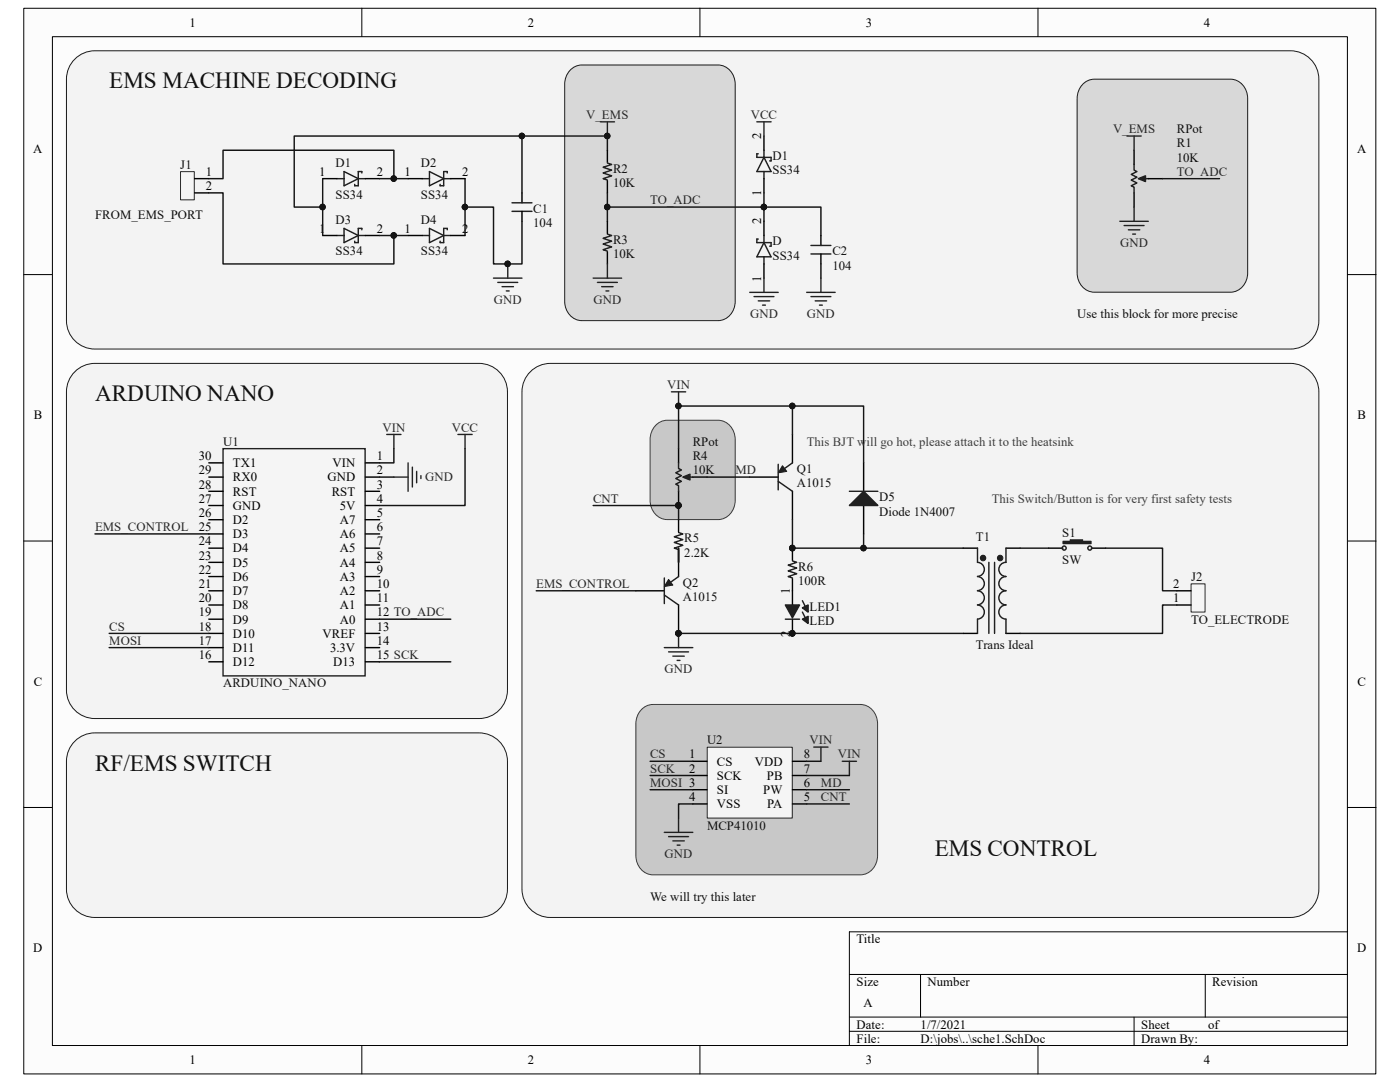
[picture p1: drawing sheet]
<svg xmlns="http://www.w3.org/2000/svg" width="279mm" height="216mm" viewBox="0 0 279 216" stroke-linecap="round" stroke-linejoin="round" font-family="sans-serif">
<path d="M4.8 1.7h269.8v212.6h-269.8z" fill="#fcfcfc"/>
<path d="M4.7 1.7h269.9v212.6h-269.9z" fill="none" stroke="#000" stroke-width=".2"/>
<path d="M10.5 7.4h258.4v201.2h-258.4z" fill="#fcfcfc"/>
<g fill="none" stroke="#000" stroke-width=".2">
<path d="M10.5 7.3h258.4v201.3h-258.4zM72.2 1.6v5.7M139.7 1.6v5.7M207.2 1.6v5.7M4.7 54.8h5.7M268.9 54.8h5.7M4.7 108h5.7M268.9 108h5.7M4.7 161.1h5.7M268.9 161.1h5.7M169.5 194.4h99.4M183.7 194.4v8.5"/>
<path d="M240.5 194.4v8.5M268.9 185.9h-99.4v22.7M72.2 208.6v5.7M139.7 208.6v5.7M169.5 202.9h99.4M169.5 205.8h99.4M207.2 208.6v5.7M226.3 202.9v5.7"/>
</g>
<g fill="#f3f3f3" stroke="#1c1c1c" stroke-width=".2">
<path d="M105.8 74.2a5.7 5.7 0 0 1 4.1-1.7h147.6a5.7 5.7 0 0 1 5.7 5.7v99.2a5.7 5.7 0 0 1-5.7 5.7h-147.6a5.7 5.7 0 0 1-5.7-5.7v-99.2a5.6 5.6 0 0 1 1.6-4z" fill-rule="evenodd"/>
<path d="M14.9 11.8a5.7 5.7 0 0 1 4-1.7h238.6a5.7 5.7 0 0 1 5.7 5.7v48.2a5.7 5.7 0 0 1-5.7 5.6h-238.6a5.7 5.7 0 0 1-5.6-5.6v-48.2a5.6 5.6 0 0 1 1.6-4z" fill-rule="evenodd"/>
<path d="M14.9 74.2a5.7 5.7 0 0 1 4-1.7h76.7a5.7 5.7 0 0 1 5.7 5.7v59.5a5.7 5.7 0 0 1-5.7 5.7h-76.7a5.7 5.7 0 0 1-5.6-5.7v-59.5a5.6 5.6 0 0 1 1.6-4z" fill-rule="evenodd"/>
</g>
<path d="M130.7 85a3.2 3.2 0 0 1 2.5-1.1h10.1a3.7 3.7 0 0 1 3.4 3.8v12.1a3.7 3.7 0 0 1-3.4 3.9h-10.1a3.7 3.7 0 0 1-3.5-3.9v-12.1a4.1 4.1 0 0 1 1-2.7z" fill-rule="evenodd" fill="#c8c8c8" stroke="#3c3c3c" stroke-width=".2"/>
<g fill="#d8d8d8" stroke="#1c1c1c" stroke-width=".2">
<path d="M113.7 14.1a3.2 3.2 0 0 1 2.4-1.1h27.2a3.7 3.7 0 0 1 3.4 3.8v43.3a3.7 3.7 0 0 1-3.4 3.9h-27.2a3.7 3.7 0 0 1-3.4-3.9v-43.3a4.1 4.1 0 0 1 1-2.7z" fill-rule="evenodd"/>
<path d="M216 16.9a3.2 3.2 0 0 1 2.4-1.1h27.2a3.7 3.7 0 0 1 3.4 3.9v34.7a3.7 3.7 0 0 1-3.4 3.9h-27.2a3.7 3.7 0 0 1-3.4-3.9v-34.7a4.1 4.1 0 0 1 1-2.8z" fill-rule="evenodd"/>
</g>
<path d="M36.1 34.3h2.7v5.6h-2.7z" fill="#f5f5f5"/>
<path d="M36 34.2h2.8v5.7h-2.8z" fill="none" stroke="#262626" stroke-width=".2"/>
<g fill="none" stroke="#000" stroke-width=".28">
<path d="M38.8 35.6h2.9M38.8 38.5h2.9M64.4 35.6h2.8M72.9 35.6h2.9M81.4 35.6h2.9M90 35.6h2.8M104.2 38.5v2M121.2 30v2.4M121.2 36.1v2.4M226.3 30v2.8M226.3 38.5v2.8M64.4 47h2.8"/>
<path d="M72.9 47h2.9M81.4 47h2.9M90 47h2.8M104.2 42.2v2M121.2 44.2v2.4M121.2 50.3v2.4"/>
</g>
<g fill="none" stroke="#1c1c1c" stroke-width=".28">
<path d="M67.2 35.6h1.5M68.7 34.2l2.8 1.4-2.8 1.5zM71.5 35.6h1.4M72.2 34.5v-.3h-.7v2.9h-.7v-.3M84.3 35.6h1.4M85.7 34.2l2.8 1.4-2.8 1.5zM88.5 35.6h1.5M89.3 34.5v-.3h-.8v2.9h-.7v-.3M121.2 32.5l.9 .3-1.7 .6 1.7 .5-1.7 .6 1.7 .6-1.7 .5 .8 .3M227.8 35.6h1.4M67.2 47h1.5M68.7 45.6l2.8 1.4-2.8 1.4z"/>
<path d="M71.5 47h1.4M72.2 45.9v-.3h-.7v2.8h-.7v-.3M84.3 47h1.4M85.7 45.6l2.8 1.4-2.8 1.4zM88.5 47h1.5M89.3 45.9v-.3h-.8v2.8h-.7v-.3M102.2 42.2h4M102.2 40.5h4M121.2 46.7l.9 .3-1.7 .6 1.7 .5-1.7 .6 1.7 .6-1.7 .5 .8 .3"/>
</g>
<path d="M98.5 55.5h5.7M99.3 56.4h4M100.2 57.2h2.3M101 58.1h.6M101.3 52.7v2.8M118.4 55.5h5.7M119.2 56.4h4M120.1 57.2h2.3M120.9 58.1h.6M121.2 52.7v2.8" fill="none" stroke="#262626" stroke-width=".28"/>
<circle cx="101.3" cy="52.6" r=".55" fill="#0e0e0e" stroke="#0e0e0e" stroke-width=".2"/>
<path d="M227.2 35.6l1.4-.5v1.1z" fill="#1c1c1c"/>
<path d="M151.3 30.7h-.3v.7h2.9v.7h-.3M152.5 30v1.4M152.5 34.2v1.4M152.5 31.4l1.4 2.8h-2.9zM226.3 32.8v1.1l.6 .3-1.1 .6 1.1 .6-1.1 .5 1.1 .6-1.1 .6 .5 .3v1.1M227.2 35.6l1.4-.5v1.1zM151.3 47.7h-.3v.7h2.9v.7h-.3M152.5 48.4l1.4 2.8h-2.9zM152.5 47v1.4M152.5 51.2v1.5" fill="none" stroke="#1c1c1c" stroke-width=".28"/>
<path d="M152.5 27.1v2.9M152.5 35.6v2.9M229.2 35.6h2.8M152.5 44.2v2.8M152.5 52.7v2.8" fill="none" stroke="#000" stroke-width=".28"/>
<g fill="none" stroke="#262626" stroke-width=".28">
<path d="M119.8 24.3h2.8M121.2 24.3v2.8M151 24.3h2.9M152.5 24.3v2.8M224.9 27.1h2.9M226.3 27.1v2.9M149.6 58.3h5.7M150.5 59.2h4M152.5 55.5v2.8M223.5 44.2h5.7M224.3 45h4M225.2 45.9h2.3"/>
<path d="M226 46.7h.6M226.3 41.3v2.9M151.3 60h2.3M152.2 60.9h.6"/>
</g>
<circle cx="121.2" cy="27.1" r=".55" fill="#0e0e0e" stroke="#0e0e0e" stroke-width=".2"/>
<path d="M44.5 89.5h28.4v45.4h-28.4z" fill-rule="evenodd" fill="#f5f5f5" stroke="#262626" stroke-width=".28"/>
<g fill="none" stroke="#000" stroke-width=".28">
<path d="M163.8 47v2M163.8 50.7v2M41.7 92.4h2.8M41.7 95.2h2.8M41.7 98h2.8M72.9 92.4h2.9M72.9 95.2h2.9M72.9 98h2.9M41.7 100.9h2.8M41.7 103.7h2.8M41.7 106.5h2.8M41.7 109.4h2.8"/>
<path d="M41.7 112.2h2.8M41.7 115h2.8M41.7 117.9h2.8M72.9 100.9h2.9M72.9 103.7h2.9M72.9 106.5h2.9M72.9 109.4h2.9M72.9 112.2h2.9M72.9 115h2.9M72.9 117.9h2.9M126.9 117.9h5.7M135.4 109.4v5.6"/>
<path d="M41.7 120.7h2.8M41.7 123.6h2.8M41.7 126.4h2.8M41.7 129.2h2.8M41.7 132.1h2.8M72.9 120.7h2.9M72.9 123.6h2.9M72.9 126.4h2.9M72.9 129.2h2.9M72.9 132.1h2.9M135.4 120.7v5.7"/>
</g>
<g fill="none" stroke="#262626" stroke-width=".28">
<path d="M161 58.3h5.7M161.8 59.2h4M163.8 55.5v2.8M162.7 60h2.3M163.5 60.9h.6M77.2 86.7h2.8M78.6 86.7v2.8M78.6 95.2h2.8M81.4 92.4v5.6M82.3 93.2v4M83.2 94.1v2.2M84 94.9v.6"/>
<path d="M91.4 86.7h2.8M92.8 86.7v2.8"/>
</g>
<path d="M161.8 50.7h4M161.8 49h4M132.6 115.3v5.1M132.6 118.7l2.8 2M135.4 115l-2 1.5" fill="none" stroke="#1c1c1c" stroke-width=".28"/>
<circle cx="135.4" cy="126.4" r=".55" fill="#0e0e0e" stroke="#0e0e0e" stroke-width=".2"/>
<path d="M133.4 115.6l.9 1.1-1.7 .3z" fill="#1c1c1c"/>
<path d="M133.4 115.6l.9 1.1-1.7 .3z" fill="none" stroke="#1c1c1c" stroke-width=".2"/>
<g fill="#0e0e0e" stroke="#0e0e0e" stroke-width=".2">
<circle cx="135.4" cy="126.4" r=".55"/>
<circle cx="135.4" cy="100.9" r=".55"/>
</g>
<path d="M135.4 89.5v2.9M135.4 98v2.9M135.4 103.7v2.4M135.4 109.8v2.4" fill="none" stroke="#000" stroke-width=".28"/>
<path d="M136.8 95.2h1.5M135.4 106.3l.9 .2-1.7 .6 1.7 .6-1.7 .5 1.7 .6-1.7 .6 .8 .3" fill="none" stroke="#1c1c1c" stroke-width=".28"/>
<path d="M136.3 95.2l1.4-.6v1.2z" fill="#1c1c1c"/>
<path d="M135.4 92.4v1.1l.6 .3-1.1 .5 1.1 .6-1.1 .6 1.1 .5-1.1 .6 .5 .3v1.1M136.3 95.2l1.4-.6v1.2zM155.3 92.6v5.2M155.3 96l2.8 2M158.1 92.4l-1.9 1.4" fill="none" stroke="#1c1c1c" stroke-width=".28"/>
<path d="M138.3 95.2h2.8M149.6 95.2h5.7M158.1 86.7v5.7M158.1 98v5.7" fill="none" stroke="#000" stroke-width=".28"/>
<circle cx="135.4" cy="100.9" r=".55" fill="#0e0e0e" stroke="#0e0e0e" stroke-width=".2"/>
<path d="M156.2 92.9l.8 1.2-1.7 .2z" fill="#1c1c1c"/>
<path d="M156.2 92.9l.8 1.2-1.7 .2z" fill="none" stroke="#1c1c1c" stroke-width=".2"/>
<path d="M172.4 92.4v5.6M172.4 100.9v5.6" fill="none" stroke="#000" stroke-width=".28"/>
<path d="M169.5 100.9l2.9-2.9 2.8 2.9z" fill="#1c1c1c"/>
<path d="M169.5 98h5.7M158.1 111.9l.9 .3-1.7 .6 1.7 .5-1.7 .6 1.7 .6-1.7 .5 .8 .3M169.5 100.9l2.9-2.9 2.8 2.9z" fill="none" stroke="#1c1c1c" stroke-width=".28"/>
<path d="M158.1 109.4v2.4M158.1 115.5v5.2M158.1 123.6v2.8" fill="none" stroke="#000" stroke-width=".28"/>
<g fill="#0e0e0e" stroke="#0e0e0e" stroke-width=".2">
<circle cx="158.1" cy="109.4" r=".55"/>
<circle cx="158.1" cy="126.4" r=".55"/>
</g>
<path d="M156.7 120.7h2.9l-1.5 2.6z" fill="#1c1c1c"/>
<path d="M160.1 119.9l.6 1.1M156.7 120.7h2.9l-1.5 2.6zM156.7 123.6h2.9" fill="none" stroke="#1c1c1c" stroke-width=".28"/>
<path d="M160.1 121.3l1.2-.6v1.4z" fill="#1c1c1c"/>
<path d="M160.1 121.3l1.2-.6v1.4zM160.1 122.1l.6 1.2" fill="none" stroke="#1c1c1c" stroke-width=".28"/>
<path d="M160.1 123.6l1.2-.6v1.4z" fill="#1c1c1c"/>
<path d="M195.1 109.4v2.8a1.4 1.4 0 0 1 1.3 1.4 1.4 1.4 0 0 1-1.3 1.4M195.1 115a1.4 1.4 0 0 1 1.3 1.5 1.4 1.4 0 0 1-1.3 1.4M195.1 117.9a1.4 1.4 0 0 1 1.3 1.4 1.4 1.4 0 0 1-1.3 1.4M197.4 112.2v14.2M198.5 112.2v14.2M200.8 109.4v2.8a1.4 1.4 0 0 0-1.5 1.4 1.4 1.4 0 0 0 1.5 1.4M200.8 115a1.4 1.4 0 0 0-1.5 1.5 1.4 1.4 0 0 0 1.5 1.4M200.8 117.9a1.4 1.4 0 0 0-1.5 1.4 1.4 1.4 0 0 0 1.5 1.4M160.1 123.6l1.2-.6v1.4zM195.1 120.7a1.4 1.4 0 0 1 1.3 1.4 1.4 1.4 0 0 1-1.3 1.4v2.9M200.8 120.7a1.4 1.4 0 0 0-1.5 1.4 1.4 1.4 0 0 0 1.5 1.4v2.9" fill="none" stroke="#1c1c1c" stroke-width=".28"/>
<g fill="#0e0e0e" stroke="#0e0e0e" stroke-width=".2">
<circle cx="158.1" cy="126.4" r=".55"/>
<circle cx="135.4" cy="81" r=".55"/>
</g>
<path d="M192.2 109.4h2.9M200.8 109.4h2.8M192.2 126.4h2.9M200.8 126.4h2.8" fill="none" stroke="#000" stroke-width=".28"/>
<g fill="#1c1c1c" stroke="#1c1c1c" stroke-width=".2">
<circle cx="196.2" cy="111.3" r=".55"/>
<circle cx="199.6" cy="111.3" r=".55"/>
</g>
<path d="M134 78.2h2.8M135.4 78.2v2.8" fill="none" stroke="#262626" stroke-width=".28"/>
<path d="M237.7 116.5h2.8v5.6h-2.8z" fill="#f5f5f5"/>
<path d="M237.7 116.5h2.8v5.6h-2.8z" fill="none" stroke="#262626" stroke-width=".2"/>
<path d="M209.3 109.4h2.8M217.8 109.4h2.8M234.9 117.9h2.8M234.9 120.7h2.8" fill="none" stroke="#000" stroke-width=".28"/>
<g fill="none" stroke="#1c1c1c" stroke-width=".28">
<circle cx="212.4" cy="109.4" r=".4"/>
<circle cx="217.5" cy="109.4" r=".4"/>
</g>
<path d="M212.2 108h5.6v.5h-5.6z" fill="#1c1c1c"/>
<path d="M212.1 108h5.7v.5h-5.7z" fill="none" stroke="#1c1c1c" stroke-width=".2"/>
<path d="M213.6 107.7h2.5v.5h-2.5z" fill="#1c1c1c"/>
<path d="M213.6 107.7h2.5v.5h-2.5z" fill="none" stroke="#1c1c1c" stroke-width=".2"/>
<path d="M132.6 129.2h5.7M133.4 130.1h4M134.3 130.9h2.3M135.1 131.8h.6M135.4 126.4v2.8" fill="none" stroke="#262626" stroke-width=".28"/>
<circle cx="135.4" cy="126.4" r=".55" fill="#0e0e0e" stroke="#0e0e0e" stroke-width=".2"/>
<path d="M127.9 141.7a3.2 3.2 0 0 1 2.4-1.1h41.4a3.7 3.7 0 0 1 3.4 3.8v26.3a3.7 3.7 0 0 1-3.4 3.9h-41.4a3.7 3.7 0 0 1-3.4-3.9v-26.3a4.1 4.1 0 0 1 1-2.7z" fill-rule="evenodd" fill="#c8c8c8" stroke="#3c3c3c" stroke-width=".2"/>
<path d="M141.2 149.1h16.9v14.1h-16.9z" fill="#f5f5f5"/>
<path d="M141.1 149.1h17v14.1h-17z" fill="none" stroke="#262626" stroke-width=".2"/>
<path d="M138.3 151.9h2.8M138.3 154.7h2.8M138.3 157.6h2.8M158.1 151.9h2.9M158.1 154.7h2.9M158.1 157.6h2.9M138.3 160.4h2.8M158.1 160.4h2.9" fill="none" stroke="#000" stroke-width=".28"/>
<path d="M162.4 149.1h2.9M163.8 149.1v2.8M168.1 151.9h2.8M169.5 151.9v2.8M132.6 166.1h5.7M133.4 166.9h4M134.3 167.8h2.3M135.1 168.6h.6M135.4 163.3v2.8" fill="none" stroke="#262626" stroke-width=".28"/>
<g fill="none" stroke="#0e0e0e" stroke-width=".28">
<path d="M41.7 35.6h2.8v-5.6h34.1v5.6M41.7 38.5h2.8v14.2h34.1v-5.7M64.4 35.6v11.4M75.8 35.6h5.6M92.8 35.6v11.4M104.2 38.5v-11.4h-45.5v14.2h5.7M104.2 27.1h17v2.9M121.2 38.5v5.7M152.5 38.5v2.8h-31.3M232 35.6h11.4M75.8 47h5.6M92.8 41.3h5.7v11.4h5.7v-8.5"/>
<path d="M152.5 44.2v-2.9h11.3v5.7M163.8 52.7v2.8M75.8 95.2h2.8M78.6 89.5v2.9h-2.8M92.8 89.5v11.4h-17M135.4 89.5v-8.5h37v11.4M141.1 95.2h8.5M158.1 81v5.7M18.9 106.5h22.8M107 117.9h19.9M118.4 100.9h17v2.8M135.4 109.4v2.8"/>
<path d="M158.1 103.7v5.7h34.1M172.4 106.5v2.9M203.6 109.4h5.7M220.6 109.4h11.4v8.5h2.9M21.8 126.4h19.9M21.8 129.2h19.9M75.8 123.6h14.2M75.8 132.1h14.2M135.4 126.4h56.8M234.9 120.7h-2.9v5.7h-28.4M129.7 151.9h8.6M129.7 154.7h8.6"/>
<path d="M129.7 157.6h8.6M161 151.9h2.8M161 154.7h8.5M161 157.6h8.5M138.3 160.4h-2.9v2.9M161 160.4h8.5"/>
</g>
<g fill="#0e0e0e" stroke="#0e0e0e" stroke-width=".2">
<circle cx="78.6" cy="35.6" r=".55"/>
<circle cx="78.6" cy="47" r=".55"/>
<circle cx="64.4" cy="41.3" r=".55"/>
<circle cx="104.1" cy="27.1" r=".55"/>
<circle cx="92.8" cy="41.3" r=".55"/>
<circle cx="101.3" cy="52.6" r=".55"/>
<circle cx="121.2" cy="27.1" r=".55"/>
<circle cx="121.2" cy="41.3" r=".55"/>
<circle cx="152.4" cy="41.3" r=".55"/>
<circle cx="172.3" cy="109.4" r=".55"/>
<circle cx="158.1" cy="126.4" r=".55"/>
<circle cx="135.4" cy="126.4" r=".55"/>
<circle cx="158.1" cy="81" r=".55"/>
<circle cx="135.4" cy="100.9" r=".55"/>
<circle cx="135.4" cy="81" r=".55"/>
<circle cx="158.1" cy="109.4" r=".55"/>
</g>
<path d="M14.9 147.9a5.7 5.7 0 0 1 4-1.7h76.7a5.7 5.7 0 0 1 5.7 5.7v25.5a5.7 5.7 0 0 1-5.7 5.7h-76.7a5.7 5.7 0 0 1-5.6-5.7v-25.5a5.6 5.6 0 0 1 1.6-4z" fill-rule="evenodd" fill="#f3f3f3" stroke="#1c1c1c" stroke-width=".2"/>
<g font-size="4.6" fill="#0e0e0e">
<text x="21.8" y="17.7">EMS MACHINE DECODING</text>
<text x="19" y="80">ARDUINO NANO</text>
<text x="19" y="153.8">RF/EMS SWITCH</text>
<text x="186.6" y="170.8">EMS CONTROL</text>
</g>
<g font-size="2.5">
<text x="37.8" y="5.3">1</text>
<text x="105.3" y="5.3">2</text>
<text x="172.8" y="5.3">3</text>
<text x="240.2" y="5.3">4</text>
<text x="151.9" y="27.7" transform="rotate(-90 151.9 27.7)">2</text>
<text x="6.6" y="30.5">A</text>
<text x="41.1" y="35.1">1</text>
<text x="63.7" y="35.1">1</text>
<text x="75.2" y="35.1">2</text>
<text x="80.7" y="35.1">1</text>
<text x="92.2" y="35.1">2</text>
<text x="270.8" y="30.5">A</text>
<text x="41.1" y="37.9">2</text>
<text x="151.9" y="39.2" transform="rotate(-90 151.9 39.2)">1</text>
<text x="63.7" y="46.4">1</text>
<text x="75.2" y="46.4">2</text>
<text x="80.7" y="46.4">1</text>
<text x="92.2" y="46.4">2</text>
<text x="151.9" y="44.7" transform="rotate(-90 151.9 44.7)">2</text>
<text x="151.9" y="56.2" transform="rotate(-90 151.9 56.2)">1</text>
<text x="6.7" y="83.7">B</text>
<text x="270.9" y="83.7">B</text>
<text x="39.7" y="91.8">30</text>
<text x="39.7" y="94.7">29</text>
<text x="46.5" y="93.2">TX1</text>
<text x="66.4" y="93.2">VIN</text>
<text x="75.2" y="94.7">2</text>
<text x="75.2" y="91.8">1</text>
<text x="39.7" y="97.5">28</text>
<text x="39.7" y="100.3">27</text>
<text x="46.5" y="96.1">RX0</text>
<text x="46.5" y="98.9">RST</text>
<text x="46.5" y="101.7">GND</text>
<text x="65.4" y="96.1">GND</text>
<text x="66.2" y="98.9">RST</text>
<text x="67.8" y="101.7">5V</text>
<text x="75.2" y="100.3">4</text>
<text x="75.2" y="97.5">3</text>
<text x="39.7" y="103.2">26</text>
<text x="39.7" y="106">25</text>
<text x="46.5" y="104.6">D2</text>
<text x="46.5" y="107.4">D3</text>
<text x="67.8" y="107.4">A6</text>
<text x="67.8" y="104.6">A7</text>
<text x="75.2" y="106">6</text>
<text x="75.2" y="103.2">5</text>
<text x="39.7" y="108.8">24</text>
<text x="39.7" y="111.7">23</text>
<text x="46.5" y="110.2">D4</text>
<text x="46.5" y="113.1">D5</text>
<text x="67.8" y="113.1">A4</text>
<text x="67.8" y="110.2">A5</text>
<text x="75.2" y="111.7">8</text>
<text x="75.2" y="108.8">7</text>
<text x="39.7" y="114.5">22</text>
<text x="39.7" y="117.3">21</text>
<text x="46.5" y="115.9">D6</text>
<text x="46.5" y="118.7">D7</text>
<text x="67.8" y="118.7">A2</text>
<text x="67.8" y="115.9">A3</text>
<text x="75.2" y="117.3">10</text>
<text x="75.2" y="114.5">9</text>
<text x="157.6" y="118.4" transform="rotate(-90 157.6 118.4)">1</text>
<text x="234.1" y="117.3">2</text>
<text x="39.7" y="120.2">20</text>
<text x="39.7" y="123">19</text>
<text x="39.7" y="125.8">18</text>
<text x="46.5" y="121.6">D8</text>
<text x="46.5" y="124.4">D9</text>
<text x="67.8" y="124.4">A0</text>
<text x="67.8" y="121.6">A1</text>
<text x="75.2" y="125.8">13</text>
<text x="75.2" y="123">12 TO_ADC</text>
<text x="75.2" y="120.2">11</text>
<text x="234.1" y="120.2">1</text>
<text x="39.7" y="128.7">17</text>
<text x="39.7" y="131.5">16</text>
<text x="46.5" y="127.3">D10</text>
<text x="46.5" y="130.1">D11</text>
<text x="64.4" y="127.3">VREF</text>
<text x="65.9" y="130.1">3.3V</text>
<text x="75.2" y="131.5">15 SCK</text>
<text x="75.2" y="128.7">14</text>
<text x="157.6" y="127.1" transform="rotate(-90 157.6 127.1)">2</text>
<text x="6.7" y="136.8">C</text>
<text x="46.5" y="132.9">D12</text>
<text x="66.5" y="132.9">D13</text>
<text x="270.9" y="136.8">C</text>
<text x="137.5" y="151.3">1</text>
<text x="137.5" y="154.2">2</text>
<text x="143.1" y="152.8">CS</text>
<text x="143.1" y="155.6">SCK</text>
<text x="150.6" y="152.8">VDD</text>
<text x="153" y="155.6">PB</text>
<text x="160.4" y="151.3">8</text>
<text x="160.4" y="154.2">7</text>
<text x="137.5" y="159.9">4</text>
<text x="143.1" y="158.5">SI</text>
<text x="143.1" y="161.3">VSS</text>
<text x="152.3" y="158.5">PW</text>
<text x="153.1" y="161.3">PA</text>
<text x="160.4" y="157">6</text>
<text x="160.4" y="159.9">5</text>
<text x="6.6" y="190">D</text>
<text x="170.9" y="188.2">Title</text>
<text x="270.8" y="190">D</text>
<text x="170.9" y="196.7">Size</text>
<text x="185.1" y="196.7">Number</text>
<text x="241.9" y="196.7">Revision</text>
<text x="172.3" y="201">A</text>
<text x="170.9" y="205.2">Date:</text>
<text x="170.9" y="208.1">File:</text>
<text x="183.7" y="208.1">D:\jobs\..\sche1.SchDoc</text>
<text x="183.7" y="205.2">1/7/2021</text>
<text x="227.8" y="208.1">Drawn By:</text>
<text x="227.8" y="205.2">Sheet</text>
<text x="241.1" y="205.2">of</text>
<text x="37.8" y="212.3">1</text>
<text x="105.3" y="212.3">2</text>
<text x="172.8" y="212.3">3</text>
<text x="240.2" y="212.3">4</text>
</g>
<g font-size="2.5" fill="#262626">
<text x="117" y="23.7">V_EMS</text>
<text x="149.8" y="23.7">VCC</text>
<text x="222.1" y="26.6">V_EMS</text>
<text x="234.9" y="35.1">TO_ADC</text>
<text x="129.8" y="40.8">TO_ADC</text>
<text x="223.6" y="49.3">GND</text>
<text x="98.6" y="60.6">GND</text>
<text x="118.4" y="60.6">GND</text>
<text x="149.7" y="63.5">GND</text>
<text x="161" y="63.5">GND</text>
<text x="133.1" y="77.6">VIN</text>
<text x="76.3" y="86.1">VIN</text>
<text x="90.2" y="86.1">VCC</text>
<text x="146.8" y="94.7">MD</text>
<text x="84.8" y="96.1">GND</text>
<text x="118.4" y="100.3">CNT</text>
<text x="19" y="106">EMS_CONTROL</text>
<text x="107" y="117.3">EMS_CONTROL</text>
<text x="21.8" y="125.8">CS</text>
<text x="21.8" y="128.7">MOSI</text>
<text x="132.6" y="134.3">GND</text>
<text x="161.5" y="148.5">VIN</text>
<text x="129.8" y="151.3">CS</text>
<text x="129.8" y="154.2">SCK</text>
<text x="167.2" y="151.3">VIN</text>
<text x="129.8" y="157">MOSI 3</text>
<text x="163.8" y="159.9">CNT</text>
<text x="163.8" y="157">MD</text>
<text x="132.6" y="171.2">GND</text>
</g>
<g font-size="2.5" fill="#0e0e0e">
<text x="234.9" y="29.4">R1</text>
<text x="234.9" y="26.6">RPot</text>
<text x="36" y="33.7">J1</text>
<text x="67" y="33.4">D1</text>
<text x="84" y="33.4">D2</text>
<text x="122.3" y="34.5">R2</text>
<text x="154.2" y="32">D1</text>
<text x="154.2" y="34.8">SS34</text>
<text x="234.9" y="32.3">10K</text>
<text x="67" y="39.6">SS34</text>
<text x="84" y="39.6">SS34</text>
<text x="122.3" y="37.4">10K</text>
<text x="19" y="43.6">FROM_EMS_PORT</text>
<text x="67" y="44.7">D3</text>
<text x="84" y="44.7">D4</text>
<text x="106.4" y="42.5">C1</text>
<text x="106.4" y="45.3">104</text>
<text x="67" y="51">SS34</text>
<text x="84" y="51">SS34</text>
<text x="122.3" y="48.7">R3</text>
<text x="122.3" y="51.6">10K</text>
<text x="154.2" y="49">D</text>
<text x="154.2" y="51.8">SS34</text>
<text x="166.1" y="51">C2</text>
<text x="166.1" y="53.8">104</text>
<text x="215" y="63.5">Use this block for more precise</text>
<text x="44.5" y="89">U1</text>
<text x="138.3" y="89">RPot</text>
<text x="138.3" y="94.7">10K</text>
<text x="138.3" y="91.8">R4</text>
<text x="159" y="94.4">Q1</text>
<text x="159" y="97.2">A1015</text>
<text x="175.5" y="100">D5</text>
<text x="175.5" y="102.9">Diode 1N4007</text>
<text x="194.8" y="107.9">T1</text>
<text x="212" y="107.1">S1</text>
<text x="136.6" y="108.2">R5</text>
<text x="136.6" y="111.1">2.2K</text>
<text x="159.3" y="113.9">R6</text>
<text x="212" y="112.5">SW</text>
<text x="136.3" y="117.1">Q2</text>
<text x="136.3" y="119.9">A1015</text>
<text x="159.3" y="116.8">100R</text>
<text x="237.7" y="115.9">J2</text>
<text x="161.5" y="121.9">LED1</text>
<text x="161.5" y="124.7">LED</text>
<text x="237.7" y="124.4">TO_ELECTRODE</text>
<text x="194.8" y="129.5">Trans Ideal</text>
<text x="44.5" y="137.2">ARDUINO_NANO</text>
<text x="141.1" y="148.5">U2</text>
<text x="141.1" y="165.5">MCP41010</text>
<text x="129.8" y="179.7">We will try this later</text>
</g>
<g font-size="2.5" fill="#3d3d3d">
<text x="161" y="89">This BJT will go hot, please attach it to the heatsink</text>
<text x="197.9" y="100.3">This Switch/Button is for very first safety tests</text>
</g>
</svg>
